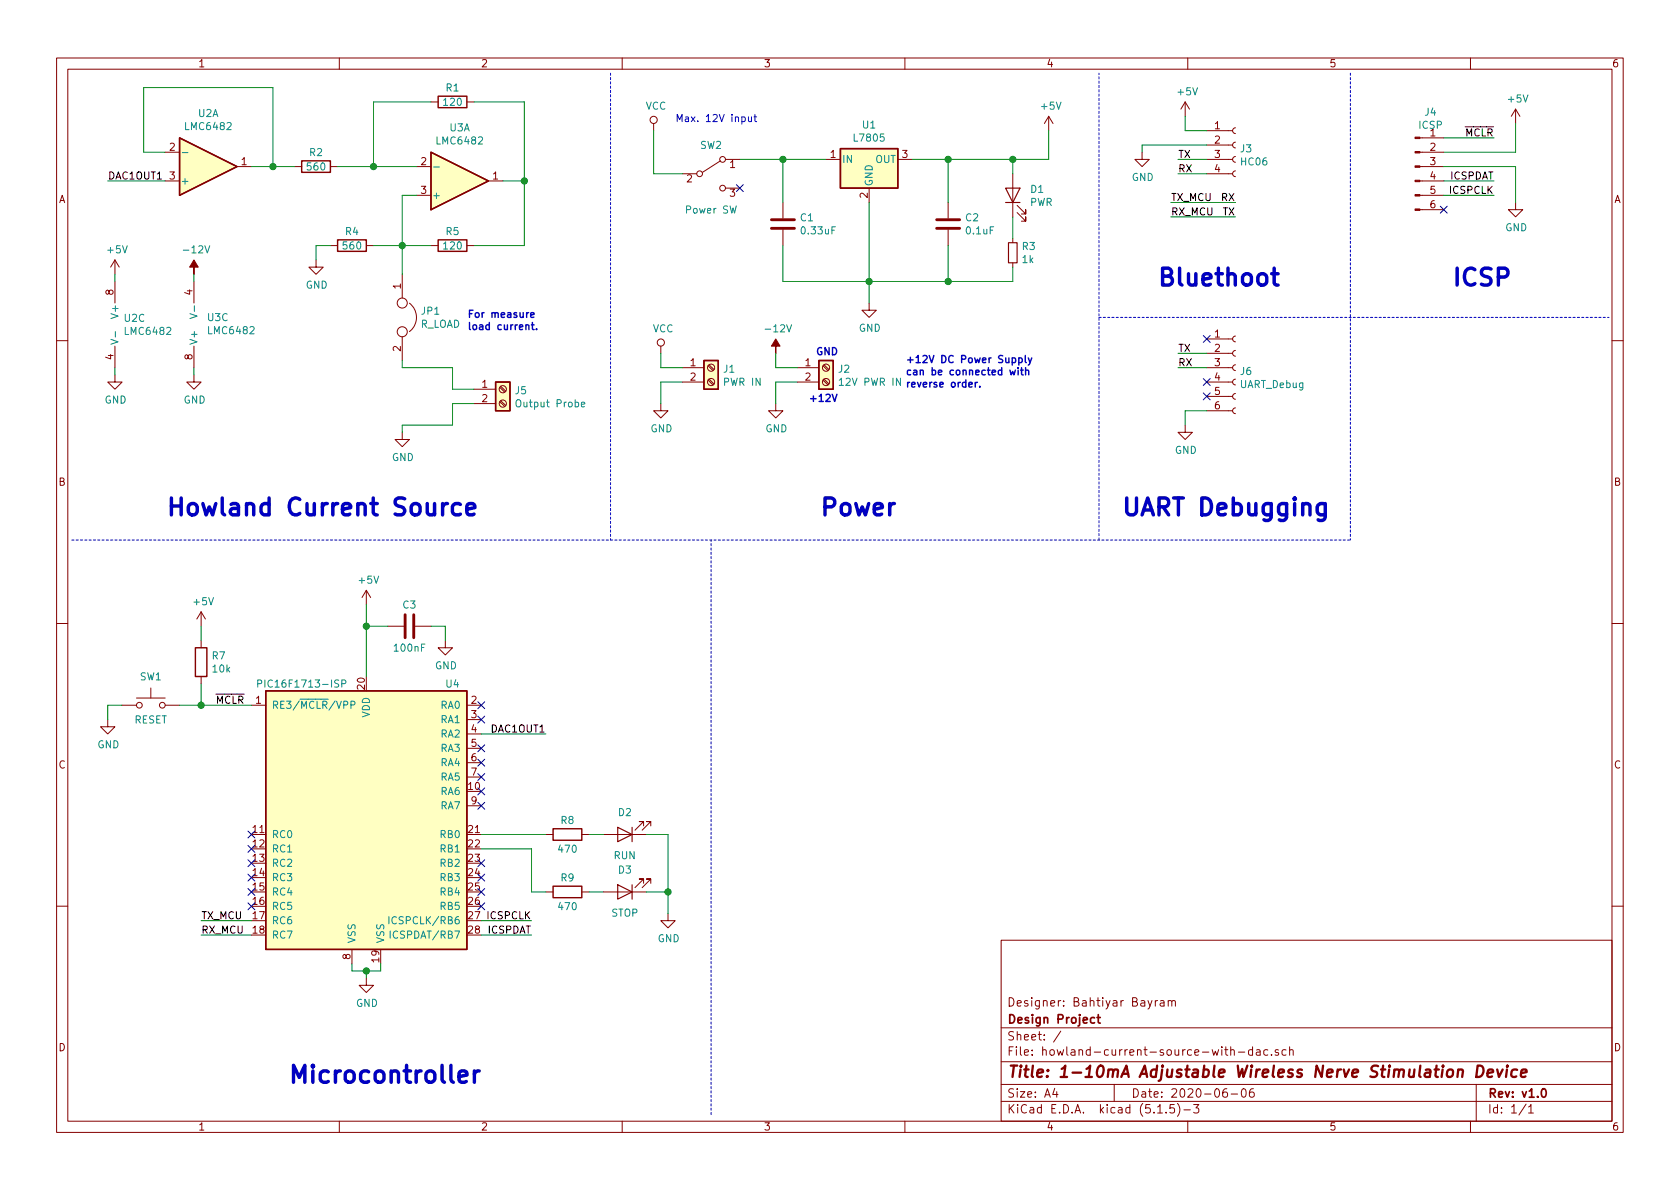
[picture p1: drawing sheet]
<svg xmlns="http://www.w3.org/2000/svg" width="297mm" height="210mm" viewBox="0 0 297 210" stroke-linecap="round" stroke-linejoin="round" font-family="sans-serif">
<g fill="none" stroke="#840000" stroke-width=".18">
<path d="M10 10.3h277v189.9h-277zM12 12.2h273v186.1h-273zM60 10.3v1.9M76.2 18h1.3M82.5 18h1.3M110 10.3v1.9M160 10.3v1.9M209.5 18l-.7 1.3M209.5 18v2.6M209.5 18l.8 1.3M210 10.3v1.9M260 10.3v1.9"/>
<path d="M268 19.3l-.8 1.3M268 19.3v2.5M268 19.3l.7 1.3M29.2 32h2.5M29.2 26.9h2.5M41.9 29.5h2.5M52.1 29.5h1.2M58.4 29.5h1.3M73.7 34.5h2.5M73.7 29.5h2.5M86.4 32h2.5M115.6 21.8v1.3"/>
<path d="M120.6 30.7h2.6M127.4 28.4l-3.2 2.1M128.3 28.2h2.5M128.3 33.3h2.5M138.4 35.8v2.8M146 28.2h2.6M153.7 33.3v2.5M158.7 28.2h2.6M167.6 35.8v2.8M179.1 30.7v7.6M179.8 37.6l1.6 1.5v-.8v.8h-.8M179.8 36.3l1.6 1.5v-.7v.7h-.8"/>
<path d="M185.4 20.6l-.7 1.2M185.4 20.6v2.5M185.4 20.6l.8 1.2M201.9 26.9v1.3h1.3l-1.3 1.3-1.2-1.3h1.2M213.4 28.2h4.5M213.4 30.7h4.5M213.4 25.6h4.5M213.4 23.1h4.5M218.4 30.2l-.3 .1-.2 .4 .1 .3 .4 .2M218.4 27.7l-.3 .1-.2 .3 .1 .4 .4 .2M218.4 25.1l-.3 .1-.2 .4 .1 .4 .4 .2M218.4 22.6l-.3 .1-.2 .3 .1 .4 .4 .2"/>
<path d="M251.1 37.1h4.2M251.1 34.5h4.2M251.1 32h4.2M251.1 29.5h4.2M251.1 26.9h4.2M251.1 24.4h4.2M268 35.8v1.3h1.2l-1.2 1.2-1.3-1.2h1.3M20.3 46l-.7 1.2M20.3 46v2.5M20.3 49.8v3.8M20.3 46l.8 1.2M34.3 49.8v3.8"/>
<path d="M55.9 46v1.2h1.2l-1.2 1.3-1.3-1.3h1.3M58.4 43.4h1.3M64.8 43.4h1.2M71.1 48.5v4.2M71.1 59.6v4.1M72.4 53.6a3.2 3.2 0 0 1 0 5M76.2 43.4h1.3M82.5 43.4h1.3M138.4 40.6v2.8M153.7 53.6v1.3h1.2l-1.2 1.2-1.3-1.2h1.3M167.6 40.6v2.8M179.1 42.2v.7"/>
<path d="M179.1 46.5v.7M213.4 59.9h4.5M218.4 59.4l-.3 .1-.2 .4 .1 .3 .4 .2M10 60.2h2M20.3 66.3v1.3h1.3l-1.3 1.2-1.3-1.2h1.3M20.3 61.2v3.8M34.3 66.3v1.3h1.3l-1.3 1.2-1.3-1.2h1.3M34.3 61.2v3.8M71.1 76.4v1.3h1.3l-1.3 1.3-1.3-1.3h1.3M83.8 68.8h3.8M83.8 71.4h3.8M88.4 71l.8 .9"/>
<path d="M88.4 68.5l.8 .8M88.5 70.9l.9 .8M88.5 68.3l.9 .9M116.8 71.4v1.2h1.3l-1.3 1.3-1.2-1.3h1.2M116.8 61.2v1.3M120.6 65h3.9M120.6 67.6h3.9M125.2 67.2l.9 .9M125.2 64.7l.9 .8M125.4 67.1l.8 .8M125.4 64.5l.8 .8M137.2 71.4v1.2h1.2l-1.2 1.3-1.3-1.3h1.3"/>
<path d="M141 65h3.8M141 67.6h3.8M145.5 67.2l.9 .9M145.5 64.7l.9 .8M145.7 67.1l.9 .8M145.7 64.5l.9 .8M209.5 75.2v1.2h1.3l-1.3 1.3-1.2-1.3h1.2M213.4 65h4.5M213.4 67.6h4.5M213.4 72.6h4.5M213.4 70.1h4.5M213.4 62.5h4.5"/>
<path d="M218.4 72.1l-.3 .1-.2 .4 .1 .3 .4 .2M218.4 69.6l-.3 .1-.2 .3 .1 .4 .4 .2M218.4 67.1l-.3 .1-.2 .3 .1 .4 .4 .2M218.4 64.5l-.3 .1-.2 .3 .1 .4 .4 .2M218.4 62l-.3 .1-.2 .3 .1 .4 .4 .2M285 60.2h2M10 110.3h2M35.6 108.2v2.5M35.6 113.3v1.2M35.6 119.6v1.3M35.6 108.2l-.8 1.3M35.6 108.2l.7 1.3"/>
<path d="M64.8 104.4l-.8 1.3M64.8 104.4v2.5M64.8 104.4l.7 1.3M68.6 110.7h2.8M73.4 110.7h2.8M78.7 113.3v1.2h1.3l-1.3 1.3-1.2-1.3h1.2M285 110.3h2M19 127.2v1.3h1.3l-1.3 1.3-1.2-1.3h1.2M21.6 124.7h2.5M24.1 123.4h5.1M26.7 121.7v1.7M29.2 124.7h2.5"/>
<path d="M44.4 124.7h2.6M82.5 124.7h2.6M82.5 127.2h2.6M82.5 129.8h2.6M82.5 132.3h2.6M82.5 134.9h2.6M82.5 137.4h2.6M82.5 142.5h2.6M96.5 147.6h1.3M96.5 157.7h1.3M102.9 147.6h1.2M102.9 157.7h1.2"/>
<path d="M106.7 147.6h7.6M106.7 157.7h7.6M113.8 146v-.7h-.8h.8l-1.5 1.5M113.8 156.2v-.8h-.8h.8l-1.5 1.6M115.1 146v-.7h-.8h.8l-1.6 1.5M115.1 156.2v-.8h-.8h.8l-1.6 1.6M10 160.2h2M62.2 167.9v2.5M64.8 173v1.2h1.2l-1.2 1.3-1.3-1.3h1.3M118.1 161.5v1.3h1.3l-1.3 1.3-1.3-1.3h1.3M177 166.3h108v32h-108zM203.7 176.9l-.5 1.4-.2 .1"/>
<path d="M204.3 176.9v1M204.7 176.9l-.4 .2v.1M205.2 177h.6v.9M205.8 177.3l-.5 .1-.2 .2 .2 .3 .5-.1M206.6 177.1v-.1a.37 .37 0 0 1 .6 .1v.8M206.6 176.9v1M207.2 177.1l.2-.2 .3 .1 .1 .9M285 160.2h2M60 198.3v1.9M110 198.3v1.9M160 198.3v1.9M177 194.8h108"/>
<path d="M177 191.8h108M177 187.8h108M177 181.8h108M186.5 192.5l-.4 1h1M186.8 193v1M187.6 182.3l-1.3 2M197 191.8v3M204.7 196.8h.8M206.2 196.7v.1M207.6 195.3h-.7l-.1 .7 .2-.1 .5 .1 .2 .2-.1 .5-.2 .1-.6-.1M208.2 195.1a1.71 1.71 0 0 1 0 2.3M209.3 196.3h1.2"/>
<path d="M210 198.3v1.9M211 195.3h1l-.5 .6 .4 .1v.7l-.2 .1-.7-.1M216.9 192.5a.62 .62 0 0 0-.7 .7l.1 .7 .2 .1 .5-.1v-.5l-.1-.2-.4-.1-.3 .3M217.6 185.7l.2-.1 .4 .1v.9M217.6 185.1v1.5M217.7 193.5h1.1M218.9 186h1.2M219.6 192.7l.4-.2a.94 .94 0 0 1 0 1.5 .82 .82 0 0 1-.4-1.3zM221.5 185.7l-.5-.1-.2 .3v.6l.2 .1 .5-.1M221.5 185.1v1.5M221.6 192.5a.59 .59 0 0 0-.7 .7l.1 .7 .2 .1 .5-.1 .1-.5-.2-.2-.4-.1-.3 .3M222.2 185.7h.5l.1 .9"/>
<path d="M222.8 186h-.5a.29 .29 0 0 0-.2 .3 .29 .29 0 0 0 .2 .3l.5-.1M224.2 185.7l-.5-.1-.3 .3 .1 .6 .2 .1 .5-.1M224.8 186.5v.1M226 185.7l-.3-.1-.2 .2v.2l.5 .2v.3h-.5M227.4 185.7l-.5-.1-.2 .3 .1 .6h.6M228 185.7l.2-.1 .4 .1 .1 .9M228 185.1v1.5M260 198.3v1.9M261 191.8v6.5M269.8 195.2l-1.2 2M270.3 195.8l.4-.5v1.5M270.3 196.8h.8"/>
<circle cx="115.6" cy="21.2" r=".63"/>
<circle cx="123.7" cy="30.7" r=".51"/>
<circle cx="127.8" cy="28.2" r=".51"/>
<circle cx="127.8" cy="33.3" r=".51"/>
<circle cx="71.1" cy="53.6" r=".89"/>
<circle cx="71.1" cy="58.7" r=".89"/>
<circle cx="88.9" cy="68.8" r=".63"/>
<circle cx="88.9" cy="71.4" r=".63"/>
<circle cx="116.8" cy="60.6" r=".63"/>
<circle cx="125.7" cy="67.6" r=".63"/>
<circle cx="125.7" cy="65" r=".63"/>
<circle cx="146" cy="65" r=".63"/>
<circle cx="146" cy="67.6" r=".63"/>
<circle cx="24.6" cy="124.7" r=".51"/>
<circle cx="28.7" cy="124.7" r=".51"/>
</g>
<path d="M194 179.9h.5M194.2 179.4v1.3l.3 .2M193.5 180l-.4-.1-.3 .3 .1 .6 .2 .1 .4-.1M272.7 192.7l.2-.2a.81 .81 0 0 1 .6 .6 .81 .81 0 0 1-.3 .8l-.2 .1a.79 .79 0 0 1-.3-1.3z" fill="none" stroke="#840000" stroke-width=".3"/>
<path d="M257.8 189.3a.52 .52 0 0 1 .9 .1l-.2 1M261.3 188.4a.97 .97 0 0 1 1 .6 .97 .97 0 0 1-.3 1.2l-.5 .2h-.5zM263 189.8l1-.2-.1-.4h-.7l-.2 1 .2 .2 .6-.1M264.7 189.1l.3 1.3 .7-1.3M266.4 189.1l-.1 1.3M266.5 188.4v.2M268.2 189.2a.68 .68 0 0 0-.9 .3l-.1 .6 .1 .2 .2 .1 .6-.1M268.9 189.8l1-.2v-.4l-.6-.1-.3 .3v.9l.1 .1 .6-.1" fill="none" stroke="#840000" stroke-width=".41"/>
<g fill="#ffffc2" stroke="#ffffc2" stroke-width=".18">
<path d="M144.8 63.7h2.5v5.1h-2.5z"/>
<path d="M87.6 67.6h2.6v5h-2.6z"/>
<path d="M124.5 63.7h2.5v5.1h-2.5z"/>
<path d="M31.7 24.4l10.2 5.1-10.2 5z"/>
<path d="M47 122.2h35.5v45.7h-35.5z"/>
<path d="M148.6 26.3h10.1v7h-10.1z"/>
<path d="M76.2 26.9l10.2 5.1-10.2 5.1z"/>
</g>
<g fill="none" stroke="#840000" stroke-width=".25">
<path d="M77.5 17h5v2h-5zM31.7 24.4l10.2 5.1-10.2 5zM53.3 28.4h5.1v2.1h-5.1zM76.2 26.9l10.2 5.1-10.2 5.1zM148.6 26.3h10.1v7h-10.1zM59.7 42.4h5.1v2h-5.1zM77.5 42.4h5v2h-5zM87.6 67.6h2.6v5h-2.6zM124.5 63.7h2.5v5.1h-2.5zM144.8 63.7h2.5v5.1h-2.5zM34.5 114.5h2.1v5.1h-2.1zM47 122.2h35.5v45.7h-35.5z"/>
<path d="M97.8 146.6h5.1v2h-5.1zM97.8 156.7h5.1v2h-5.1z"/>
</g>
<g fill="none" stroke="#008484" stroke-width=".18">
<path d="M32.2 27h1M76.7 29.5h1M20.4 58.6v1M33.6 55.5l1.2 .4-1.2 .4M34.4 54.1v1M19.6 60l1.3 .4-1.3 .5M102.8 71.5l.6-.1-.1-.2-.3-.1-.2 .2v.6h.5M148.4 67.2l.4-.3v1.2M148.4 68.1h.7M45.6 120.9l.6-.1v-.4l-.1-.2h-.5v1.3M60.4 120.9l.6-.1 .2-.1-.1-.3-.2-.2h-.5v1.3M62.1 124.7l.6-.1v-.5l-.2-.1h-.4v1.3"/>
<path d="M68.8 162.1v1.3M69 164.6v1.3"/>
</g>
<path d="M136.4 38.9h4.1M165.6 38.9h4.1M136.4 40.4h4.1M165.6 40.4h4.1M71.6 108.7v4.1M73.2 108.7v4.1" fill="none" stroke="#840000" stroke-width=".51"/>
<path d="M177.8 33.3h2.5l-1.2 2.5zM177.8 35.8h2.5M178.3 42.9h1.5v3.6h-1.5zM109.2 146.3l2.6 1.3-2.6 1.2zM109.2 156.5l2.6 1.2-2.6 1.3zM111.8 146.3v2.5M111.8 156.5v2.5" fill="none" stroke="#840000" stroke-width=".2"/>
<g fill="#840000" stroke="#840000" stroke-width=".18">
<path d="M250.2 37h.9v.2h-.9z"/>
<path d="M250.2 34.4h.9v.3h-.9z"/>
<path d="M250.2 31.9h.9v.2h-.9z"/>
<path d="M250.2 29.3h.9v.3h-.9z"/>
<path d="M250.2 26.8h.9v.2h-.9z"/>
<path d="M250.2 24.3h.9v.2h-.9z"/>
<path d="M34.3 46l.8 1.2h-.8v1.3v-1.3h-.8z"/>
<path d="M137.2 59.9l.7 1.3h-.7v1.3v-1.3h-.8z"/>
</g>
<path d="M107.9 12.9v82.6M238.8 12.9v82.6M194.3 56.1h90.2M12.7 95.5h226.1M194.3 95.5v-82.6M125.7 197.1v-101.6" fill="none" stroke="#0000c2" stroke-width=".18" stroke-dasharray=".4 .4"/>
<g fill="none" stroke="#008400" stroke-width=".18">
<path d="M76.2 18h-10.2v11.5M83.8 18h8.9v25.4h-8.9M19 32h10.2M29.2 26.9h-3.8v-11.4h22.9v14M44.4 29.5h7.7M59.7 29.5h14M73.7 34.5h-2.6v14M88.9 32h3.8M115.6 23.1v7.6h5M130.8 28.2h15.2M138.4 28.2v7.6M153.7 35.8v17.8"/>
<path d="M167.6 28.2v7.6M179.1 28.2v2.5M179.1 38.3v3.9M185.4 23.1v5.1h-24.1M207 38.3h11.4M207 35.8h11.4M208.3 28.2h5.1M208.3 30.7h5.1M209.5 20.6v2.5h3.9M213.4 25.6h-11.5v1.3M255.3 32h8.9M255.3 24.4h8.9"/>
<path d="M255.3 29.5h12.7v6.3M255.3 34.5h8.9M268 21.8v5.1h-12.7M20.3 48.5v1.3M34.3 48.5v1.3M58.4 43.4h-2.5v2.6M66 43.4h10.2M138.4 43.4v6.4h40.7v-2.6M167.6 43.4v6.4M20.3 65v1.3M34.3 65v1.3M71.1 63.7v1.3h8.9v3.8h3.8"/>
<path d="M83.8 71.4h-3.8v3.8h-8.9v1.2M116.8 62.5v2.5h3.8M120.6 67.6h-3.8v3.8M137.2 62.5v2.5h3.8M141 67.6h-3.8v3.8M208.3 62.5h5.1M208.3 65h5.1M213.4 72.6h-3.9v2.6M35.6 110.7v2.6M64.8 110.7h3.8M64.8 106.9v12.7M76.2 110.7h2.5v2.6"/>
<path d="M21.6 124.7h-2.6v2.5M31.7 124.7h12.7M35.6 120.9v3.8M85.1 129.8h11.4M85.1 147.6h11.4M85.1 150.1h8.9v7.6h2.5M104.1 147.6h2.6M104.1 157.7h2.6M114.3 147.6h3.8v13.9M114.3 157.7h3.8M35.6 162.8h8.8M35.6 165.3h8.8"/>
<path d="M62.2 170.4v1.3h5.1v-1.3M64.8 171.7v1.3M85.1 162.8h8.9M85.1 165.3h8.9"/>
</g>
<g fill="none" stroke="#0000c2" stroke-width=".25">
<path d="M93.8 55.7l.6-.1v-.3h-.4l-.2 .2 .1 .6h.5M94 57.4h.4M94.1 57v1.1l.3 .2M94.9 58.2v.1M147.1 69.7l.5 1.3 .4-1.3M172.4 67.6v.8M172.8 67.6l-.4 .2M173.2 68.3v.1M178.6 65.5l.2 .8 .2-.6 .3 .6 .2-.8M180 65v.1M180 65.5v.8M180.1 63.3h.4l.2 .2-.1 .6h-.5"/>
<path d="M180.1 63.3v1.3M180.4 65.5h.5M180.6 65v1.1l.3 .2M181.3 62.9v1.1l.2 .1M181.3 65.6l.2-.1h.3l.1 .8M181.3 65v1.3M181.8 63.3l.3 .8M182.4 63.3l-.4 1.1-.2 .2"/>
</g>
<path d="M131.2 20.7h.3l.3 .2-.2 .6h-.4M132.3 20.7l.1 .8h.3l.2-.1M132.9 20.7v.8M133.3 20.7h.5M133.5 20.2v1.1l.3 .2" fill="none" stroke="#0000c2" stroke-width=".18"/>
<path d="M224.8 48.4h1.2M225.3 47.4v2.6l.1 .3 .6 .1M81.4 89.2l-.3-.2h-.6l-.4 .3-.1 .3v.9l.1 .3 .4 .3h.6l.3-.2M82.5 90.1l1.5-.3-.2-.6-.3-.2h-.5l-.3 .2-.2 .3v1.1l.2 .3 .3 .2h.5l.3-.2M234.3 89v2.5a.8 .8 0 0 1-1.3 .4M234.3 89.2l-.3-.2h-.5l-.5 .3-.1 .3v.9l.1 .3 .5 .3h.5l.3-.2M83.9 189.4v2M84.7 189.4a.77 .77 0 0 0-.8 .6" fill="none" stroke="#0000c2" stroke-width=".61"/>
<g fill="#008400" stroke="#008400" stroke-width=".25">
<circle cx="153.7" cy="49.8" r=".51"/>
<circle cx="66" cy="29.5" r=".51"/>
<circle cx="71.1" cy="43.4" r=".51"/>
<circle cx="92.7" cy="32" r=".51"/>
<circle cx="64.8" cy="171.7" r=".51"/>
<circle cx="35.6" cy="124.7" r=".51"/>
<circle cx="48.3" cy="29.5" r=".51"/>
<circle cx="179.1" cy="28.2" r=".51"/>
<circle cx="118.1" cy="157.7" r=".51"/>
<circle cx="167.6" cy="28.2" r=".51"/>
<circle cx="167.6" cy="49.8" r=".51"/>
<circle cx="64.8" cy="110.7" r=".51"/>
<circle cx="138.4" cy="28.2" r=".51"/>
</g>
<g fill="none" stroke="#000084" stroke-width=".18">
<path d="M130.2 32.7l1.2 1.2M131.4 32.7l-1.2 1.2M254.7 36.5l1.2 1.2M255.9 36.5l-1.2 1.2M212.8 59.3l1.2 1.2M214 59.3l-1.2 1.2M212.8 66.9l1.2 1.3M212.8 69.5l1.2 1.2M214 66.9l-1.2 1.3M214 69.5l-1.2 1.2M84.5 124.1l1.2 1.2M84.5 126.6l1.2 1.3"/>
<path d="M84.5 131.7l1.2 1.2M84.5 134.3l1.2 1.2M84.5 136.8l1.2 1.2M84.5 139.3l1.2 1.3M85.7 124.1l-1.2 1.2M85.7 126.6l-1.2 1.3M85.7 131.7l-1.2 1.2M85.7 134.3l-1.2 1.2M85.7 136.8l-1.2 1.2M85.7 139.3l-1.2 1.3M43.8 147l1.3 1.2M43.8 149.5l1.3 1.2"/>
<path d="M43.8 152l1.3 1.3M43.8 154.6l1.3 1.2M43.8 157.1l1.3 1.2M43.8 159.7l1.3 1.2M45.1 147l-1.3 1.2M45.1 149.5l-1.3 1.2M45.1 152l-1.3 1.3M45.1 154.6l-1.3 1.2M45.1 157.1l-1.3 1.2M45.1 159.7l-1.3 1.2M84.5 152l1.2 1.3M84.5 141.9l1.2 1.2"/>
<path d="M84.5 154.6l1.2 1.2M84.5 157.1l1.2 1.2M84.5 159.7l1.2 1.2M85.7 152l-1.2 1.3M85.7 141.9l-1.2 1.2M85.7 154.6l-1.2 1.2M85.7 157.1l-1.2 1.2M85.7 159.7l-1.2 1.2"/>
</g>
<g font-size="4.2" fill="#0000c2">
<text x="204.5" y="50.6">Bluethoot</text>
<text x="256.5" y="50.6">ICSP</text>
<text x="29.2" y="91.2">Howland Current Source</text>
<text x="144.8" y="91.2">Power</text>
<text x="198.1" y="91.2">UART Debugging</text>
<text x="50.8" y="191.5">Microcontroller</text>
</g>
<text font-size="2.8" fill="#840000" x="178" y="190.5">Title: 1-10mA Adjustable Wireless Nerve Stimulation Device</text>
<g font-size="2.1" fill="#840000">
<text x="178" y="178">Designer: Bahtiyar Bayram</text>
<text x="178" y="184">Sheet: /</text>
<text x="178" y="181">Design Project</text>
<text x="178" y="186.7">File: howland-current-source-with-dac.sch</text>
<text x="178" y="196.9">KiCad E.D.A. kicad (5.1.5)-3</text>
<text x="178" y="194.1">Size: A4</text>
<text x="200" y="194.1">Date: 2020-06-06</text>
<text x="263" y="194.1">Rev: v1.0</text>
<text x="263" y="196.9">Id: 1/1</text>
</g>
<g font-size="1.8" fill="#840000">
<text x="35" y="11.9">1</text>
<text x="85" y="11.9">2</text>
<text x="135" y="11.9">3</text>
<text x="185" y="11.9">4</text>
<text x="235" y="11.9">5</text>
<text x="285" y="11.9">6</text>
<text x="214.8" y="22.9">1</text>
<text x="30" y="26.7">2</text>
<text x="42.7" y="29.2">1</text>
<text x="74.4" y="29.2">2</text>
<text x="129.1" y="29.7">1</text>
<text x="146.8" y="27.9">1</text>
<text x="159.5" y="27.9">3</text>
<text x="214.8" y="25.4">2</text>
<text x="214.8" y="27.9">3</text>
<text x="252.9" y="24.1">1</text>
<text x="252.9" y="26.7">2</text>
<text x="252.9" y="29.2">3</text>
<text x="10.4" y="35.9">A</text>
<text x="30" y="31.7">3</text>
<text x="74.4" y="34.3">3</text>
<text x="87.1" y="31.7">1</text>
<text x="121.4" y="32.3">2</text>
<text x="129.1" y="34.8">3</text>
<text x="153.4" y="35" transform="rotate(-90 153.4 35)">2</text>
<text x="214.8" y="30.5">4</text>
<text x="252.9" y="31.7">4</text>
<text x="252.9" y="34.3">5</text>
<text x="285.4" y="35.9">A</text>
<text x="252.9" y="36.8">6</text>
<text x="20.1" y="52.2" transform="rotate(-90 20.1 52.2)">8</text>
<text x="34" y="52.2" transform="rotate(-90 34 52.2)">4</text>
<text x="70.9" y="51.1" transform="rotate(-90 70.9 51.1)">1</text>
<text x="214.8" y="59.7">1</text>
<text x="20.1" y="63.6" transform="rotate(-90 20.1 63.6)">4</text>
<text x="34" y="63.6" transform="rotate(-90 34 63.6)">8</text>
<text x="70.9" y="62.1" transform="rotate(-90 70.9 62.1)">2</text>
<text x="122.1" y="64.8">1</text>
<text x="142.4" y="64.8">1</text>
<text x="214.8" y="62.2">2</text>
<text x="214.8" y="64.8">3</text>
<text x="85.2" y="68.6">1</text>
<text x="85.2" y="71.1">2</text>
<text x="122.1" y="67.3">2</text>
<text x="142.4" y="67.3">2</text>
<text x="214.8" y="67.3">4</text>
<text x="214.8" y="69.8">5</text>
<text x="214.8" y="72.4">6</text>
<text x="10.4" y="85.9">B</text>
<text x="285.4" y="85.9">B</text>
<text x="45.2" y="124.5">1</text>
<text x="64.5" y="121.9" transform="rotate(-90 64.5 121.9)">20</text>
<text x="83.3" y="124.5">2</text>
<text x="83.3" y="127">3</text>
<text x="83.3" y="129.5">4</text>
<text x="10.4" y="135.9">C</text>
<text x="83.3" y="132.1">5</text>
<text x="83.3" y="134.6">6</text>
<text x="83.3" y="137.2">7</text>
<text x="285.4" y="135.9">C</text>
<text x="82.9" y="139.7">10</text>
<text x="83.3" y="142.2">9</text>
<text x="44.8" y="147.3">11</text>
<text x="44.8" y="149.9">12</text>
<text x="82.9" y="147.3">21</text>
<text x="82.9" y="149.9">22</text>
<text x="44.8" y="152.4">13</text>
<text x="44.8" y="154.9">14</text>
<text x="82.9" y="152.4">23</text>
<text x="82.9" y="154.9">24</text>
<text x="44.8" y="157.5">15</text>
<text x="44.8" y="160">16</text>
<text x="82.9" y="157.5">25</text>
<text x="82.9" y="160">26</text>
<text x="44.8" y="162.6">17</text>
<text x="44.8" y="165.1">18</text>
<text x="82.9" y="162.6">27</text>
<text x="82.9" y="165.1">28</text>
<text x="62" y="169.6" transform="rotate(-90 62 169.6)">8</text>
<text x="67.1" y="170.1" transform="rotate(-90 67.1 170.1)">19</text>
<text x="10.4" y="185.9">D</text>
<text x="285.4" y="185.9">D</text>
<text x="35" y="199.9">1</text>
<text x="85" y="199.9">2</text>
<text x="135" y="199.9">3</text>
<text x="185" y="199.9">4</text>
<text x="235" y="199.9">5</text>
<text x="285" y="199.9">6</text>
</g>
<g font-size="1.8" fill="#008484">
<text x="78.9" y="16.2">R1</text>
<text x="208.3" y="16.9">+5V</text>
<text x="32.9" y="23">LMC6482</text>
<text x="35.1" y="20.7">U2A</text>
<text x="78.5" y="18.7">120</text>
<text x="79.5" y="23.2">U3A</text>
<text x="114.1" y="19.4">VCC</text>
<text x="152.6" y="22.7">U1</text>
<text x="184.2" y="19.4">+5V</text>
<text x="250.9" y="22.8">ICSP</text>
<text x="252" y="20.5">J4</text>
<text x="266.8" y="18.1">+5V</text>
<text x="54.8" y="27.6">R2</text>
<text x="77.4" y="25.5">LMC6482</text>
<text x="123.8" y="26.3">SW2</text>
<text x="148.8" y="28.8">IN</text>
<text x="151.2" y="25">L7805</text>
<text x="154.8" y="28.8">OUT</text>
<text x="219.4" y="26.9">J3</text>
<text x="219.5" y="29.3">HC06</text>
<text x="31.9" y="32.6">+</text>
<text x="54.4" y="30.1">560</text>
<text x="76.3" y="35.2">+</text>
<text x="154.3" y="33" transform="rotate(-90 154.3 33)">GND</text>
<text x="182.3" y="34.1">D1</text>
<text x="200.1" y="32">GND</text>
<text x="61.1" y="41.6">R4</text>
<text x="78.9" y="41.6">R5</text>
<text x="121.4" y="37.8">Power SW</text>
<text x="141.6" y="39.1">C1</text>
<text x="141.9" y="41.4">0.33uF</text>
<text x="170.8" y="39.1">C2</text>
<text x="170.9" y="41.4">0.1uF</text>
<text x="182.1" y="36.4">PWR</text>
<text x="266.1" y="40.9">GND</text>
<text x="19.1" y="44.8">+5V</text>
<text x="32.8" y="44.8">-12V</text>
<text x="60.8" y="44.1">560</text>
<text x="78.5" y="44.1">120</text>
<text x="180.8" y="44.2">R3</text>
<text x="180.8" y="46.5">1k</text>
<text x="54.1" y="51">GND</text>
<text x="21" y="55.9" transform="rotate(-90 21 55.9)">V+</text>
<text x="22" y="56.9">U2C</text>
<text x="22.3" y="59.2">LMC6482</text>
<text x="36.8" y="56.8">U3C</text>
<text x="37" y="59.1">LMC6482</text>
<text x="74.5" y="55.6">JP1</text>
<text x="115.4" y="58.8">VCC</text>
<text x="135.7" y="58.8">-12V</text>
<text x="151.8" y="58.7">GND</text>
<text x="34.9" y="61.1" transform="rotate(-90 34.9 61.1)">V+</text>
<text x="128" y="65.9">J1</text>
<text x="148.3" y="65.9">J2</text>
<text x="18.5" y="71.4">GND</text>
<text x="32.5" y="71.4">GND</text>
<text x="91.1" y="69.7">J5</text>
<text x="128.1" y="68.2">PWR IN</text>
<text x="219.3" y="68.6">UART_Debug</text>
<text x="219.4" y="66.3">J6</text>
<text x="91.7" y="72">Output Probe</text>
<text x="115" y="76.4">GND</text>
<text x="135.3" y="76.4">GND</text>
<text x="69.3" y="81.5">GND</text>
<text x="207.7" y="80.3">GND</text>
<text x="34.3" y="107">+5V</text>
<text x="63.6" y="103.2">+5V</text>
<text x="71.3" y="107.6">C3</text>
<text x="37.5" y="116.6">R7</text>
<text x="37.7" y="118.9">10k</text>
<text x="69.8" y="115.2">100nF</text>
<text x="76.9" y="118.4">GND</text>
<text x="24.8" y="120.3">SW1</text>
<text x="46.7" y="121.6">PIC16F1713-ISP</text>
<text x="48" y="125.3">RE3/MCLR/VPP</text>
<text x="78" y="125.3">RA0</text>
<text x="78.9" y="121.6">U4</text>
<text x="23.7" y="127.9">RESET</text>
<text x="65.4" y="126.9" transform="rotate(-90 65.4 126.9)">VDD</text>
<text x="78" y="127.9">RA1</text>
<text x="78" y="130.4">RA2</text>
<text x="17.2" y="132.3">GND</text>
<text x="78" y="133">RA3</text>
<text x="78" y="135.5">RA4</text>
<text x="78" y="140.6">RA6</text>
<text x="78" y="138">RA5</text>
<text x="78" y="143.1">RA7</text>
<text x="48" y="148.2">RC0</text>
<text x="78" y="148.2">RB0</text>
<text x="99.2" y="145.7">R8</text>
<text x="109.4" y="144.3">D2</text>
<text x="48" y="150.7">RC1</text>
<text x="48" y="153.3">RC2</text>
<text x="48" y="155.8">RC3</text>
<text x="78" y="150.7">RB1</text>
<text x="78" y="153.3">RB2</text>
<text x="78" y="155.8">RB3</text>
<text x="98.9" y="150.8">470</text>
<text x="99.2" y="155.9">R9</text>
<text x="108.6" y="151.9">RUN</text>
<text x="109.4" y="154.5">D3</text>
<text x="48" y="158.4">RC4</text>
<text x="48" y="160.9">RC5</text>
<text x="78" y="158.4">RB4</text>
<text x="78" y="160.9">RB5</text>
<text x="98.9" y="161">470</text>
<text x="48" y="163.4">RC6</text>
<text x="48" y="166">RC7</text>
<text x="62.9" y="166.9" transform="rotate(-90 62.9 166.9)">VSS</text>
<text x="67.9" y="166.9" transform="rotate(-90 67.9 166.9)">VSS</text>
<text x="69.7" y="163.4">ICSPCLK/RB6</text>
<text x="69.7" y="166">ICSPDAT/RB7</text>
<text x="108.1" y="162.1">STOP</text>
<text x="116.3" y="166.6">GND</text>
<text x="62.9" y="178">GND</text>
</g>
<g font-size="1.8" fill="#0000c2">
<text x="119.4" y="21.6">Max. 12V input</text>
<text x="74.2" y="58">R_LOAD load current.</text>
<text x="82.5" y="56.2">For measure</text>
<text x="144.1" y="62.8">GND</text>
<text x="160" y="64.2">+12V DC Power Supply</text>
<text x="142.9" y="71.1">+12V</text>
<text x="148.8" y="68.2">12V PWR IN reverse order.</text>
<text x="160" y="66.4">can be connected with</text>
</g>
<g font-size="1.8">
<text x="208.3" y="27.9">TX</text>
<text x="259.1" y="24.1">MCLR</text>
<text x="19" y="31.7">DAC1OUT1</text>
<text x="207" y="35.6">TX_MCU</text>
<text x="208.3" y="30.5">RX</text>
<text x="216" y="35.6">RX</text>
<text x="256.4" y="31.7">ICSPDAT</text>
<text x="256.4" y="34.3">ICSPCLK</text>
<text x="207" y="38.1">RX_MCU</text>
<text x="216.2" y="38.1">TX</text>
<text x="208.3" y="62.2">TX</text>
<text x="208.3" y="64.8">RX</text>
<text x="38.1" y="124.5">MCLR</text>
<text x="87" y="129.5">DAC1OUT1</text>
<text x="35.6" y="165.1">RX_MCU</text>
<text x="35.6" y="162.6">TX_MCU</text>
<text x="86.2" y="165.1">ICSPDAT</text>
<text x="86.2" y="162.6">ICSPCLK</text>
</g>
</svg>
